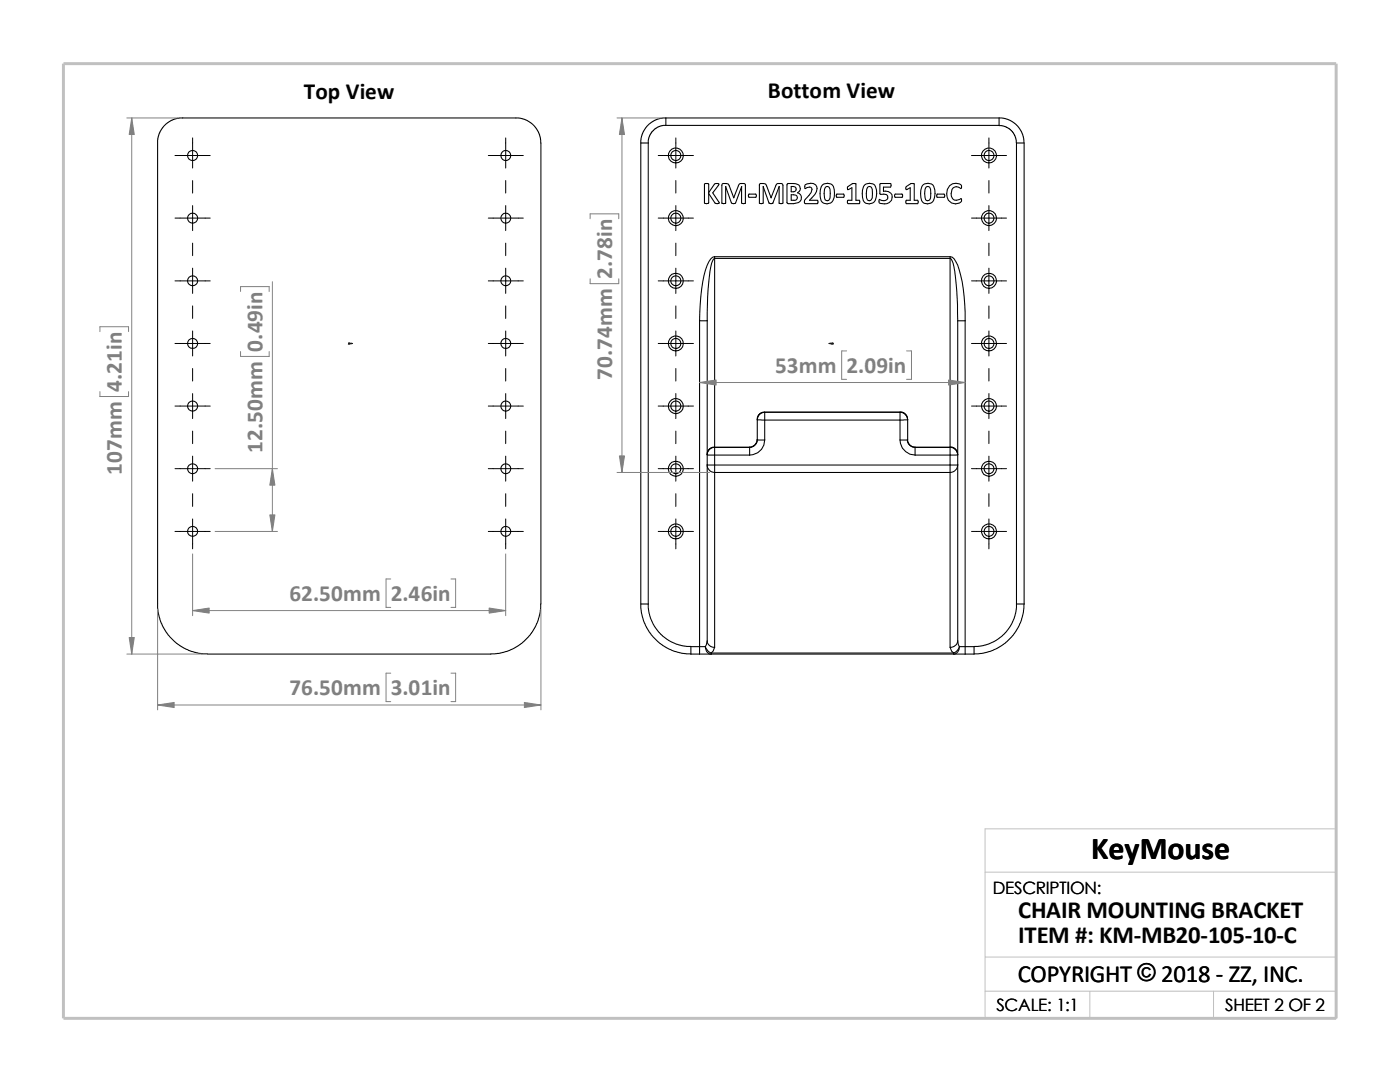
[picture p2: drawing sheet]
<svg xmlns="http://www.w3.org/2000/svg" width="279mm" height="216mm" viewBox="0 0 279 216" stroke-linecap="round" stroke-linejoin="round" font-family="sans-serif">
<path d="M196.6 174h70.1M196.6 197.8h70.1M196.6 191h70.1M217.5 197.8v5.4M242.2 197.8v5.4M26.8 203.2h239.9v-37.8h-70.1v37.8" fill="none" stroke="#c0c0c0" stroke-width=".2"/>
<path d="M12.7 12.7h254v190.5h-254z" fill="none" stroke="#c0c0c0" stroke-width=".59"/>
<g fill="none" stroke="#000" stroke-width=".21">
<path d="M31.5 28.5l.2-1.6 .9-1.7 1.5-1.1 1.7-.6h67.7l1.8 .6 1.4 1.1 1 1.7 .2 1.6v92M31.5 28.5v92.9l.4 2.3 .7 1.5 .9 1.5 1.4 1.4 1.8 1.2 1.6 .7 1.5 .4 1.6 .1M127.9 28.5v92M127.9 28.5h1.5M129.4 28.5v92M132.9 23.5l-.9 .1-1.1 .3-1.1 .7-.7 .6-1 1.7-.2 1.6M132.9 23.5h66.5M132.9 25h-.6l-.9 .3-1.1 .8-.8 1.3-.1 1.1M132.9 23.5v1.5M140.6 36.7l.2-.1 .6 .1v1.7l1.2-1.7 .2-.1 .7 .1-1.3 1.8 1.3 2.1h-.8l-1.3-2v2a.62 .62 0 0 1-.8-.1zM144.8 37.3v3.3h-.7v-3.6l.2-.4 1.1 .1 1 2.8M144.8 37.3l1.2 3.2a.61 .61 0 0 0 .8 0l1.2-3.2"/>
<path d="M144.8 37.3h.1M146.4 39.5h.1M148 37.3v3.2l.7 .1 .1-3.8-.3-.2h-.6a.49 .49 0 0 0-.5 .5l-1 2.4M148 37.3h.1M149.4 38.7h1.4a.38 .38 0 0 1 0 .7h-1.4zM152.3 37.3v3.2l-.4 .1h-.3v-3.8l.1-.2 1.1 .1 1.1 2.8M152.3 37.3l1.2 3.2a.56 .56 0 0 0 .8 0l1.2-3.2M152.3 37.3h.1M153.9 39.5h.1M155.5 37.3v3.3h.7l.1-3.6-.2-.3-.7-.1a.49 .49 0 0 0-.6 .5l-.9 2.4M155.5 37.3h.1M157.1 36.7l.2-.1a2.31 2.31 0 0 1 2.3 .6 .91 .91 0 0 1-.4 1.3 1.03 1.03 0 0 1 .8 .9 1.03 1.03 0 0 1-.7 1l-.9 .2h-1.1l-.2-.1z"/>
<path d="M157.9 38.9a.89 .89 0 0 1 1.2 .3 .54 .54 0 0 1-.6 .8h-.6zM157.9 37.2l.8 .1a.53 .53 0 0 1 .2 .6 .53 .53 0 0 1-.6 .4h-.4zM160.7 36.9a1.42 1.42 0 0 1 2.4 .7 3.6 3.6 0 0 1-1.6 2.4h1.6l.1 .1v.5h-2.4l-.2-.1v-.5a5.1 5.1 0 0 0 1.5-2.2 .44 .44 0 0 0-.6-.5l-.8 .3zM164.1 36.9a1.39 1.39 0 0 1 1.5-.3 1.39 1.39 0 0 1 .9 1.3 2.62 2.62 0 0 1-.7 2.6 1.34 1.34 0 0 1-2.1-1.1 3.2 3.2 0 0 1 .4-2.5zM164.7 37.4a.51 .51 0 0 1 .8 0 3.8 3.8 0 0 1 0 2.5 .56 .56 0 0 1-.8 0 3.5 3.5 0 0 1 0-2.5zM167 38.8l1.4-.1v.7h-1.4zM169.2 37.3l1-.7 .6 .1v3.3h.7v.6h-2.3v-.6h.8v-2.5l-.8 .3zM172.6 36.9a1.39 1.39 0 0 1 1.5-.3 1.39 1.39 0 0 1 .8 1.3 2.77 2.77 0 0 1-.7 2.6 1.3 1.3 0 0 1-1.4 .1 1.3 1.3 0 0 1-.7-1.2 3.2 3.2 0 0 1 .5-2.5zM173.1 37.4a.51 .51 0 0 1 .8 0 3.5 3.5 0 0 1 0 2.5 .51 .51 0 0 1-.8 0 3.5 3.5 0 0 1 0-2.5zM175.6 36.7h2.2l-.1 .6h-1.4v.9a1.28 1.28 0 0 1 1.7 .8 1.28 1.28 0 0 1-1 1.6h-1.2a.51 .51 0 0 1-.3-.8 .93 .93 0 0 0 1.1 .3 .93 .93 0 0 0 .6-.9l-.3-.4-1.3-.1zM178.6 38.8l1.4-.1a.38 .38 0 0 1 0 .7h-1.4zM180.8 37.3l.9-.6h.8v3.3h.7l.1 .3-.2 .3h-2.3v-.6h.9v-2.5l-.9 .3z"/>
<path d="M184.2 36.9a1.39 1.39 0 0 1 1.5-.3 1.39 1.39 0 0 1 .9 1.3 2.77 2.77 0 0 1-.8 2.6 1.3 1.3 0 0 1-1.4 .1 1.3 1.3 0 0 1-.6-1.2 3.2 3.2 0 0 1 .4-2.5zM184.8 37.4a.51 .51 0 0 1 .7 0 3.8 3.8 0 0 1 0 2.5 .56 .56 0 0 1-.8 0 3.5 3.5 0 0 1 .1-2.5zM187 38.8l1.4-.1a.38 .38 0 0 1 0 .7h-1.4zM189.5 37a1.68 1.68 0 0 1 2.4 .1l-.1 .5a1.09 1.09 0 0 0-1.8 .2 1.58 1.58 0 0 0 .5 2.1l.3 .1 1-.4 .1 .5a1.72 1.72 0 0 1-2 .4 1.72 1.72 0 0 1-1-1.8l.2-.9zM199.4 23.5v1.5h-66.5M199.4 23.5l.9 .1 1 .3 .8 .4 .9 .8 1 1.5 .3 1v.9M199.4 25.1l1.3 .2 1.1 .7 .7 1 .4 1.5M202.9 28.5v92M202.9 28.5h1.5v92M142.6 51.2v.4M142.6 51.6v37.7M142.6 51.6h47"/>
<path d="M142.6 51.2h47M142.6 51.2a2.16 2.16 0 0 0-1.5 1.7 34.3 34.3 0 0 0-1.5 11.1M142.6 51.6a2.17 2.17 0 0 0-.7 1.6 58.5 58.5 0 0 0-.8 10.8M189.6 51.6a2.17 2.17 0 0 1 .8 1.6 63.1 63.1 0 0 1 .7 10.8M189.6 51.2l.4 .1a6 6 0 0 1 1.7 3.6l.7 4.2 .2 4.9M189.6 51.2v.4M189.6 51.6v37.7M139.6 64v65M139.6 64h1.5M141.1 64v28.8M191.1 64h1.5M191.1 64v28.8"/>
<path d="M192.6 64v65M141.1 92.8h1.5M141.1 92.8a1.52 1.52 0 0 0 1.5 1.5M141.1 92.8v35.1M142.6 89.2l-.7 .2-.4 .3-.3 .5-.1 .5M142.6 94.3v34.9M142.6 89.3v1.5M142.6 92.8v1.5M142.6 89.2h7M142.6 90.8v2M142.6 90.8h7M142.6 92.8h47"/>
<path d="M142.6 94.3h47M142.6 89.3a1.32 1.32 0 0 0-1.4 1.5h1.4M149.6 89.2v.1M149.6 89.3v1.5M151.1 87.8h1.5M151.1 87.8a1.57 1.57 0 0 1-1.5 1.5M151.1 87.7l-.1 .6-.4 .6-1 .3M152.6 82.3h-.4l-.6 .3-.5 .8v4.4M152.6 82.3v1.5M152.6 87.8a2.98 2.98 0 0 1-3 3M152.6 82.3h27.1M152.6 83.8v4"/>
<path d="M152.6 83.8h27M152.6 82.3a1.45 1.45 0 0 0-1.4 1.5h1.4M179.6 82.2l.9 .3 .6 .9v4.4M179.6 87.8a3 3 0 0 0 3 3M179.6 82.3a1.52 1.52 0 0 1 1.5 1.5h-1.5zM179.6 83.8v4M181.1 87.7l.1 .6 .3 .4 .5 .4 .6 .1M181.1 87.8h-1.5M181.1 87.8a1.48 1.48 0 0 0 1.5 1.5M182.6 89.2h7M182.6 89.2v.1M182.6 90.8h7"/>
<path d="M182.6 89.3v1.5M189.6 94.3v34.9M189.6 89.3v1.5M189.6 89.3a1.45 1.45 0 0 1 1.5 1.5h-1.5M189.6 92.8v1.5M189.6 90.8v2M189.6 89.2l.6 .1 .4 .3 .4 .5 .1 .6M191.1 92.8h-1.5M191.1 92.8a1.6 1.6 0 0 1-1.5 1.5M191.1 92.8v35.1M107.9 120.5l-.1 1.6-.4 1.6-.6 1.5-1 1.5-1.7 1.7-1.4 .9-1.6 .7-1.6 .4-1.5 .1h-56.6M127.9 120.5h1.5"/>
<path d="M127.9 120.5l.1 1.8 .6 2 .9 1.8 1.1 1.2 1.7 1.5 1.7 1 2 .5 1.9 .2M129.4 120.5l.1 1.5 .4 1.5 .7 1.5 1.2 1.5 1.6 1.3 1.5 .7 1.5 .4 1.5 .1M137.9 130.5h1.7M139.6 130.5h2.3M139.6 129h-1.7v1.5M139.6 129h1.2M139.6 129v1.5M140.8 129a1.91 1.91 0 0 0 1.1 1.3M140.8 129a1.33 1.33 0 0 0 1.1 1.5M141.1 127.9a1.39 1.39 0 0 0 1.5 1.3M141.1 127.9l-.3 1.1M141.9 130.3v.2"/>
<path d="M141.9 130.5h48.4M141.9 130.3h48.4M142.6 129.2l-.3 .7-.4 .4M189.6 129.2l.3 .7 .4 .4M190.3 130.5h2.3M190.3 130.3v.2M191.1 127.9l.4 1.1M191.1 127.9a1.47 1.47 0 0 1-1.5 1.3M191.5 129h1.1M191.5 129a1.99 1.99 0 0 1-1.2 1.3M191.5 129a1.33 1.33 0 0 1-1.2 1.5M192.6 129h1.8"/>
<path d="M192.6 129v1.5M194.4 129v1.5h-1.8M202.9 120.5l-.1 1.5-.4 1.5-.8 1.5-1.2 1.5-1.6 1.3-1.4 .7-1.6 .4-1.4 .1M202.9 120.5h1.5M204.4 120.5l-.2 1.8-.6 2-1.3 2.4-1.4 1.4-1.8 1.2-1.6 .7-1.5 .4-1.6 .1"/>
<circle cx="38.4" cy="31" r="1.01"/>
<circle cx="101" cy="31" r="1"/>
<circle cx="134.9" cy="31" r="1.49"/>
<circle cx="134.9" cy="31" r="1.01"/>
<circle cx="197.4" cy="31" r="1.5"/>
<circle cx="197.4" cy="31" r="1"/>
<circle cx="38.4" cy="43.5" r="1"/>
<circle cx="38.4" cy="56" r="1"/>
<circle cx="100.9" cy="43.5" r=".99"/>
<circle cx="101" cy="56" r=".99"/>
<circle cx="134.9" cy="56" r="1"/>
<circle cx="134.9" cy="43.5" r="1.5"/>
<circle cx="134.9" cy="56" r="1.5"/>
<circle cx="134.9" cy="43.5" r="1"/>
<circle cx="197.4" cy="56" r=".99"/>
<circle cx="197.4" cy="43.5" r="1.51"/>
<circle cx="197.4" cy="56" r="1.51"/>
<circle cx="197.4" cy="43.5" r=".99"/>
<circle cx="38.4" cy="68.5" r="1"/>
<circle cx="101" cy="68.5" r=".99"/>
<circle cx="134.9" cy="68.5" r="1"/>
<circle cx="134.9" cy="68.5" r="1.5"/>
<circle cx="197.4" cy="68.5" r=".99"/>
<circle cx="197.4" cy="68.5" r="1.51"/>
<circle cx="38.4" cy="93.5" r="1"/>
<circle cx="38.4" cy="81" r="1.01"/>
<circle cx="100.9" cy="93.5" r=".99"/>
<circle cx="101" cy="81" r="1"/>
<circle cx="134.9" cy="81" r="1.01"/>
<circle cx="134.9" cy="81" r="1.5"/>
<circle cx="134.9" cy="93.5" r="1.5"/>
<circle cx="134.9" cy="93.5" r="1"/>
<circle cx="197.4" cy="81" r="1"/>
<circle cx="197.4" cy="81" r="1.51"/>
<circle cx="197.4" cy="93.5" r="1.51"/>
<circle cx="197.4" cy="93.5" r=".99"/>
<circle cx="38.4" cy="106" r="1"/>
<circle cx="101" cy="106" r=".99"/>
<circle cx="134.9" cy="106" r="1"/>
<circle cx="134.9" cy="106" r="1.5"/>
<circle cx="197.4" cy="106" r=".99"/>
<circle cx="197.4" cy="106" r="1.51"/>
</g>
<g fill="#00f" stroke="#00f" stroke-width=".2">
<path d="M70 68.5h.4l-.4 .1z"/>
<path d="M165.4 68.5h.4v.1z"/>
</g>
<path d="M69.6 68.5h.8M69.6 68.4l.2 .3M69.7 68.5h.1M69.7 68.4v.3M69.8 68.4l-.3 .3M165.4 68.5h.9M166 68.4l.3 .3M166.1 68.5h.1M166.1 68.4v.3M166.2 68.4l-.3 .3" fill="none" stroke="#00f" stroke-width=".2"/>
<g fill="none" stroke="#000" stroke-width=".2">
<path d="M34.9 31h7.1M38.4 27.5v6M38.4 36v2.5M97.5 31h6.9M100.9 27.5v6M100.9 36v2.5M131.4 31h7M134.9 27.5v6M134.9 36v2.5M193.9 31h7M197.4 27.5v6M197.4 36v2.5"/>
<path d="M34.9 56h7.1M34.9 43.5h7.1M38.4 41v5M38.4 48.5v2.5M38.4 53.5v5M97.5 56h6.9M97.5 43.5h6.9M100.9 41v5M100.9 48.5v2.5M100.9 53.5v5M131.4 56h7M131.4 43.5h7"/>
<path d="M134.9 41v5M134.9 48.5v2.5M134.9 53.5v5M193.9 56h7M193.9 43.5h7M197.4 41v5M197.4 48.5v2.5M197.4 53.5v5M34.9 68.5h7.1M38.4 61v2.5M38.4 66v5M38.4 73.5v2.5"/>
<path d="M38.4 78.5v5M97.5 68.5h6.9M100.9 61v2.5M100.9 66v5M100.9 73.5v2.5M100.9 78.5v5M131.4 68.5h7M134.9 61v2.5M134.9 66v5M134.9 73.5v2.5M134.9 78.5v5M193.9 68.5h7"/>
<path d="M197.4 61v2.5M197.4 66v5M197.4 73.5v2.5M197.4 78.5v5M34.9 93.5h7.1M34.9 81h7.1M38.4 86v2.5M38.4 91v5M38.4 98.5v2.5M97.5 93.5h6.9M97.5 81h6.9M100.9 86v2.5"/>
<path d="M100.9 91v5M100.9 98.5v2.5M131.4 93.5h7M131.4 81h7M134.9 86v2.5M134.9 91v5M134.9 98.5v2.5M193.9 93.5h7M193.9 81h7M197.4 86v2.5M197.4 91v5M197.4 98.5v2.5"/>
<path d="M34.9 106h7.1M38.4 103.5v6M97.5 106h6.9M100.9 103.5v6M131.4 106h7M134.9 103.5v6M193.9 106h7M197.4 103.5v6"/>
</g>
<g fill="none" stroke="#808080" stroke-width=".2">
<path d="M25.3 23.5h10.1M26.3 23.5v107M123.1 23.5h8.8M124.1 23.5v70.8M48 58.2v-1h5.7v1M54.4 56.2v49.8M117.8 43.6v-.9h5.7v.9M117.8 55.6v1h5.7v-1M19.9 66.2v-1h5.8v1M19.9 78.1v1h5.8v-1M48 70.1v1h5.7v-1M139.6 76.3h53"/>
<path d="M169 70h-1v5.7h1M180.9 70h1v5.7h-1M42.9 93.5h12.5M123.1 94.3h18.5M38.4 110.5v12.4M42.9 106h12.5M78 115.5h-1v5.7h1M90 115.5h.9v5.7h-.9M100.9 110.5v12.4M25.3 130.5h15.1M31.5 121.5v20.1M38.4 121.8h62.5"/>
<path d="M78 134.3h-1v5.7h1M90 134.3h.9v5.7h-.9M107.9 121.5v20.1M31.5 140.7h76.4"/>
</g>
<g fill="#808080" stroke="#808080" stroke-width=".2">
<path d="M38.4 121.8l3.3-.5v1z"/>
<path d="M97.6 121.3l3.3 .5-3.3 .5z"/>
<path d="M25.8 127.2h1l-.5 3.3z"/>
<path d="M26.3 23.5l.5 3.3h-1z"/>
<path d="M104.6 140.2l3.3 .5-3.3 .5z"/>
<path d="M31.5 140.7l3.3-.5v1z"/>
<path d="M54.4 93.5l.5 3.3h-1.1z"/>
<path d="M53.8 102.7h1.1l-.5 3.3z"/>
<path d="M139.6 76.3l3.3-.5v1z"/>
<path d="M189.3 75.8l3.3 .5-3.3 .5z"/>
<path d="M123.6 91h1l-.5 3.3z"/>
<path d="M124.1 23.5l.5 3.3h-1z"/>
</g>
<text font-size="6.4" x="217.8" y="171.4">KeyMouse</text>
<g font-size="4.9">
<text x="203.2" y="183.2">CHAIR MOUNTING BRACKET</text>
<text x="203.2" y="188.1">ITEM #: KM-MB20-105-10-C</text>
<text x="203.1" y="195.9">COPYRIGHT © 2018 - ZZ, INC.</text>
<text x="203.1" y="195.9">COPYRIGHT ©</text>
</g>
<g font-size="4.6">
<text x="60.6" y="19.7">Top View</text>
<text x="153.2" y="19.6">Bottom View</text>
</g>
<g font-size="4.6" fill="#808080">
<text x="122.2" y="55.6" transform="rotate(-90 122.2 55.6)">2.78in</text>
<text x="52.4" y="70.1" transform="rotate(-90 52.4 70.1)">0.49in</text>
<text x="122.2" y="75.9" transform="rotate(-90 122.2 75.9)">70.74mm</text>
<text x="154.7" y="74.5">53mm</text>
<text x="169" y="74.5">2.09in</text>
<text x="24.3" y="78.1" transform="rotate(-90 24.3 78.1)">4.21in</text>
<text x="24.3" y="94.8" transform="rotate(-90 24.3 94.8)">107mm</text>
<text x="52.4" y="90.4" transform="rotate(-90 52.4 90.4)">12.50mm</text>
<text x="57.7" y="120">62.50mm</text>
<text x="78" y="120">2.46in</text>
<text x="57.7" y="138.8">76.50mm</text>
<text x="78" y="138.8">3.01in</text>
</g>
<g font-size="3.4">
<text x="198.2" y="178.5">DESCRIPTION:</text>
<text x="198.8" y="201.7">SCALE: 1:1</text>
<text x="244.5" y="201.7">SHEET 2 OF 2</text>
</g>
</svg>
